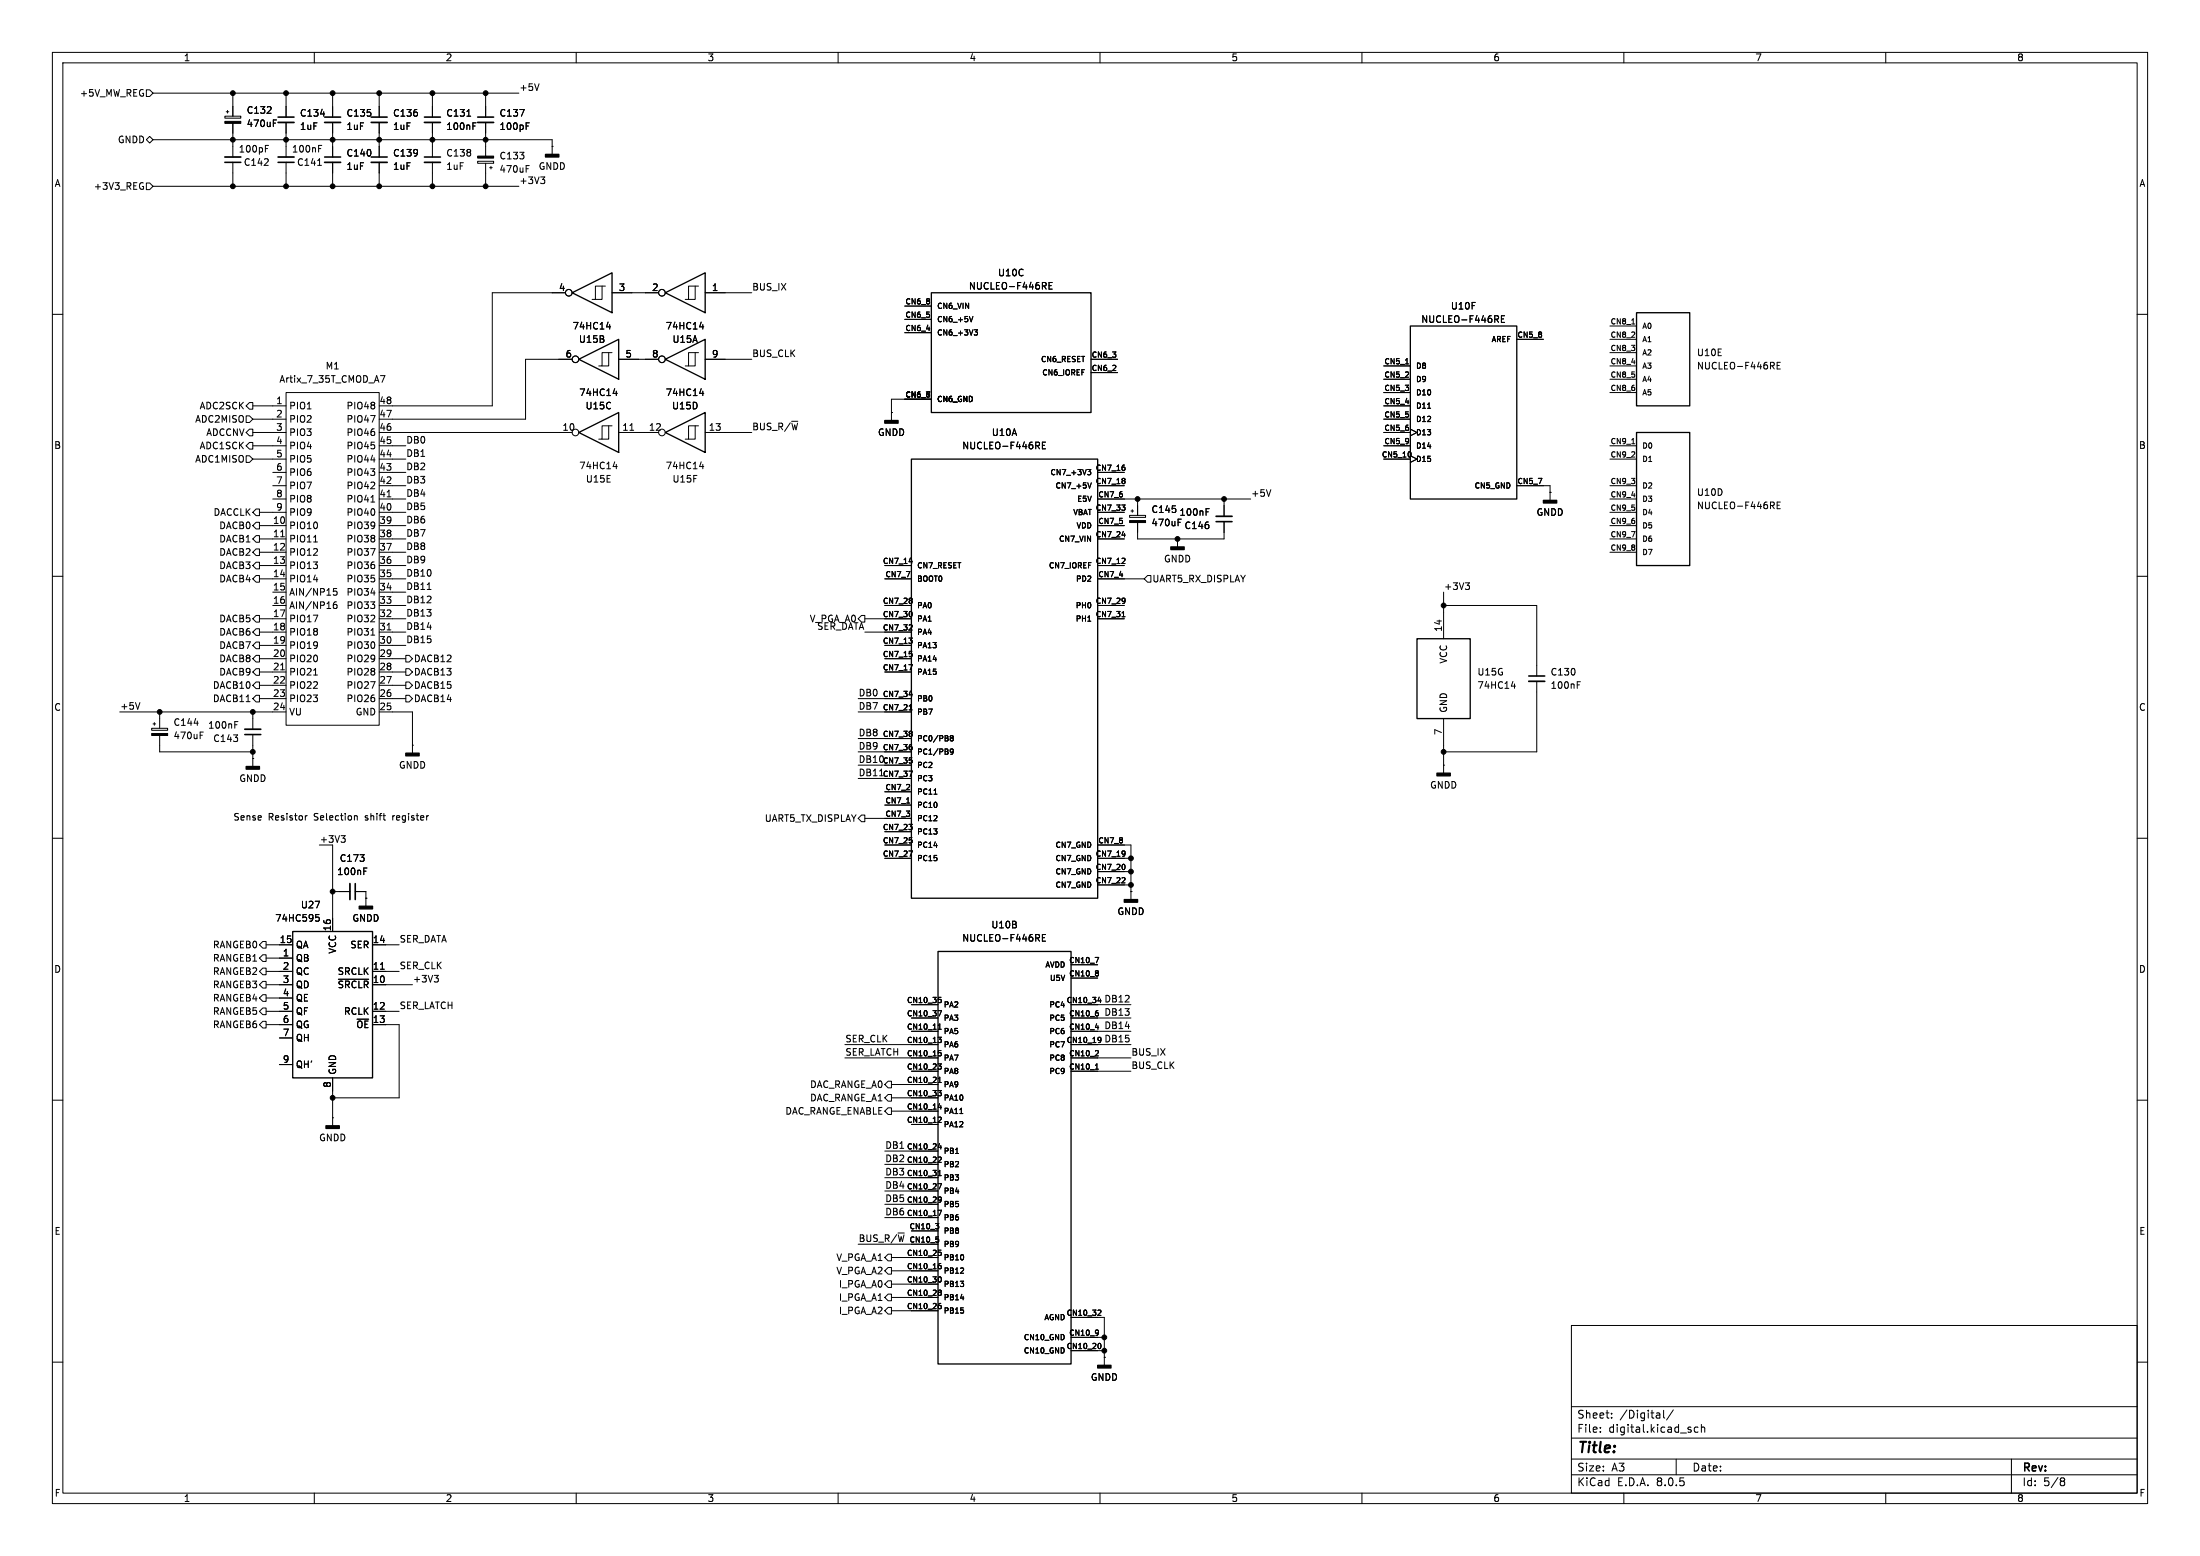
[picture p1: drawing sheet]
<svg xmlns="http://www.w3.org/2000/svg" width="420mm" height="297mm" viewBox="0 0 420 297" stroke-linecap="round" stroke-linejoin="round" font-family="sans-serif">
<g fill="none" stroke="#000" stroke-width=".19">
<path d="M10 10h400v277h-400zM12 12h396v273h-396zM27.9 17.1h.7l.6 .7-.6 .6h-.7zM29.2 17.8h69.9M44.4 17.8v4.4M54.6 17.8v4.6M60 10v2M63.5 17.8v4.6M72.4 17.8v4.6M82.5 17.8v4.6M92.7 17.8v4.6M102.9 16l-.4 1.3"/>
<path d="M110 10v2M160 10v2M210 10v2M260 10v2M310 10v2M360 10v2M27.2 35.6h.2v.4l-.2 .1M27.2 34.9h.1M27.9 26.7l.7-.7 .6 .7-.6 .6zM27.9 34.9h.7l.6 .7-.6 .6h-.7zM29.2 26.7h76.2v2.8M29.2 35.6h69.9"/>
<path d="M42.9 22.2h3.1v.4h-3.1zM43.2 21.3h.5M43.4 21.1v.5M44.4 23.5v6.5M44.4 31v4.6M50.7 28.4h.4M50.7 27.8h.6M52.2 23.5h.4M52.2 22.9h.6M54.6 23.4v6.6M54.6 31v4.6M60.6 31.6h.8"/>
<path d="M60.8 28.4h.4M60.8 27.8h.6M61.2 21.8h.8M63.5 23.4v6.6M63.5 31v4.6M72.4 23.4v6.6M72.4 31v4.6M82.5 23.4v6.6M82.5 31v4.6M89.1 22.2h.8M90.3 24.1h.4M90.3 23.4h.6"/>
<path d="M91.2 30.8h3v.4h-3zM92.7 23.4v6.4M92.7 31.2v4.4M93.5 32h.5M93.7 31.8v.5M99.2 20.9h.9l-.6 1.3M100.4 32.2h.5M100.4 31.6h.6M100.4 24.1h.5M100.4 23.4h.6M103.2 33.8h.8l-.4 .5M103.8 34.3l.2 .2v.3l-.2 .2"/>
<path d="M105.4 27.9h.1M10 60h2M107.9 55.9h-13.9v21.6h-21.6M114.9 54.6v2.6h-1.2M115.6 54.6h-1.9v2.6h-.7M116.8 55.9h8.9M132.7 54.6v2.6h-1.3M133.3 54.6h-1.9v2.6h-.6M134.6 55.9h8.9M172.7 58.4h5.1M200.3 54.5h.4M200.9 53.9h-.6v1.3h.6"/>
<path d="M408 60h2M47 79.4h.6l.7 .6-.7 .6h-.6zM47 77.5l.6-.7h.7v1.3h-.7zM48.3 77.5h6.3M54.6 74.9h17.8v63.5h-17.8zM72.6 71.7h.9l-.6 1.3M109.2 68.6h-8.9v11.4h-27.9M115.8 62.4h.8M116.2 67.3v2.6h-1.3M116.4 62v.8M116.8 67.3h-1.9v2.6h-.6M117.1 75.1h.7"/>
<path d="M117.7 74.7v.8M118.1 68.6h7.6M132.7 67.3v2.6h-1.3M133.3 67.3h-1.9v2.6h-.6M133.6 62.4h.7M133.6 75.1h.7M134.2 62v.8M134.2 74.7v.8M134.6 68.6h8.9M170.2 78.7h.1M172.7 63.5h5.1M172.7 61h5.1"/>
<path d="M177.8 76.2h-7.6v4.1M185.7 60.4l-.3 1M186 62.9h.6l-.3 .4 .3 .1v.4l-.2 .2h-.3M208.3 71.1h5.1M208.3 68.6h5.1M264.2 69.9h5M264.2 72.4h5M264.2 74.9h5M264.2 77.5h5M268.3 69.5h.6M272.5 77.9h.6M286.6 60.9h.5"/>
<path d="M287.2 60.3h-.6v1.2h.6M289.6 64.8h5M307.3 62.2h5.1M307.3 64.8h5.1M307.3 67.3h5.1M307.3 69.9h5.1M307.3 72.4h5.1M307.3 74.9h5.1M311.5 61.8h.6M339.3 69.8h.4M339.9 69.2h-.6v1.2h.6M47 85.1l.6-.6h.7v1.2h-.7z"/>
<path d="M47 87h.6l.7 .6-.7 .7h-.6zM47.6 81.9h.7v1.3h-.7l-.6-.6zM48.3 82.6h6.3M48.3 85.1h6.3M48.3 87.6h6.3M48.3 80h6.3M48.9 97.2h.6v1.2h-.6l-.6-.6zM48.9 99.7h.6v1.3h-.6l-.6-.7zM49.5 97.8h5.1M52.1 92.7h2.5M52.1 95.3h2.5M52.1 90.2h2.5"/>
<path d="M70.8 95.8h.7M72.4 82.6h36.8M72.4 85.1h5.1M72.4 87.6h5.1M72.4 92.7h5.1M72.4 95.3h5.1M72.4 97.8h5.1M72.4 90.2h5.1M73.9 94.8h.7M116.2 81.3v2.5h-1.3M116.8 81.3h-1.9v2.5h-.6M117.1 89.1h.7"/>
<path d="M117.7 88.6v.9M118.1 82.6h7.6M120.3 82.1h.7M132.7 81.3v2.5h-1.3M133.3 81.3h-1.9v2.5h-.6M133.6 89.1h.7M134.2 88.6v.9M134.6 82.6h8.9M199 85h.4M199.6 84.4h-.6v1.3h.6M207.6 89.6h.6l-.3 .4 .3 .1v.3l-.2 .2h-.2M208.3 92.2l-.3 1"/>
<path d="M209.5 92.7h5.1M209.5 95.3h29.3M209.5 97.8h5.1M209.5 90.2h5.1M214.1 96.4h.7l-.4 .4M214.7 89.2l.1 .1-.1 .4M214.7 91.4l.1 .1-.1 .2M214.7 91.8l.1 .1-.1 .4M214.7 96.8l.1 .2-.1 .4M215.6 98.4h3.1v.4h-3.1zM215.9 97.5h.5M216.2 97.3v.5"/>
<path d="M217.2 95.3v3.1M224.9 99.7h.4M230.2 97.7h.5M230.2 97.1h.6M233.7 95.3v3.3M233.7 99.6v3.3h-16.5v-3.2M242.6 93.5l-.4 1.2M264.2 82.6h5M264.2 85.1h5M264.2 87.6h5M264.2 80h5M269.2 87l1.3 .6-1.3 .7"/>
<path d="M269.2 81.9l1.3 .7-1.3 .6M269.3 86.3l.1 .3-.1 .5M289.6 92.7h6.3v2.8M295.9 94h.1M307.3 85.1h5.1M307.3 87.6h5.1M307.3 92.7h5.1M307.3 95.3h5.1M307.3 97.8h5.1M311.5 84.7h.6M339.3 96.4h.4M339.9 95.8h-.6v1.3h.6"/>
<path d="M10 110h2M48.9 104.8h.6v1.2h-.6l-.6-.6zM48.9 102.2h.6v1.3h-.6l-.6-.6zM48.9 107.3h.6v1.3h-.6l-.6-.6zM48.9 117.5h.6v1.2h-.6l-.6-.6zM48.9 109.9h.6v1.2h-.6l-.6-.6zM49.5 100.3h5.1M49.5 102.9h5.1M49.5 105.4h5.1M49.5 108h5.1M49.5 110.5h5.1M49.5 118.1h5.1"/>
<path d="M52.1 113h2.5M52.1 115.6h2.5M53.6 102.5h.7M59.9 103.4h.7M64.2 114.9h-.3a.85 .85 0 0 0 0 1.2l.4-.1 .1-.4-.3-.2h-.4l-.1 .2M64.3 112.3h-.6l-.1 .6 .2-.1 .4 .1 .2 .2-.1 .4-.2 .1-.5-.1M72.4 100.3h5.1M72.4 102.9h5.1M72.4 105.4h5.1M72.4 108h5.1M72.4 110.5h5.1M72.4 113h5.1"/>
<path d="M72.4 115.6h5.1M72.4 118.1h5.1M81.6 112.5h.7M164.5 117.5h.6v1.2h-.6l-.7-.6zM165.1 118.1h8.9M168.9 108h5.1M168.9 110.5h5.1M168.9 115.6h5.1M173.6 107.2h.6M174 114.2l.1 .2-.1 .2M174 114.7l.1 .1-.1 .3M174 116.8l.1 .3-.1 .5"/>
<path d="M174 119.3l.1 .4-.6 .6h.6M207.7 118.6h.5M209.5 100.3h5.1M209.5 102.9h5.1M209.5 108h5.1M209.5 110.5h8.9M209.5 115.6h5.1M209.5 118.1h5.1M214.2 102.1h.6M214.2 117.7h.6M214.7 106.6v.4l-.6 .6h.7M214.7 114.2l.1 .5-.2 .4"/>
<path d="M214.8 114.6l-.1 .1M219.1 109.9h.6v1.2h-.6l-.7-.6zM224.8 102.9h.1M224.8 102.9v1.5M275.6 113v8.9M275.6 115.6h17.8v13.4M279.7 111.2h.8l-.4 .5M280.3 111.7l.2 .3v.3l-.2 .2M307.3 100.3h5.1M307.3 102.9h5.1M307.3 105.4h5.1M408 110h2"/>
<path d="M22.9 135.9h31.7M26.7 134.1l-.4 1.3M29 139h3v.4h-3zM29.2 138.2h.5M29.5 137.9v.5M30.5 135.9v3.1M37.1 138h.7M38.2 139.7h.6M44.8 138.3h.4M44.8 137.7h.6M47 133.9h.7M48.3 135.9v3.3"/>
<path d="M48.9 122.6h.6v1.2h-.6l-.6-.6zM48.9 120h.6v1.3h-.6l-.6-.6zM48.9 125.1h.6v1.3h-.6l-.6-.7zM48.9 130.2h.6v1.2h-.6l-.6-.6zM48.9 132.7h.6v1.3h-.6l-.6-.6zM48.9 127.6h.6v1.3h-.6l-.6-.6zM49.5 120.7h5.1M49.5 123.2h5.1M49.5 125.7h5.1M49.5 128.3h5.1M49.5 130.8h5.1M49.5 133.4h5.1"/>
<path d="M53.6 127.9h.7M59.9 128.8h.7M70.8 121.2h.7M72.4 120.7h5.1M72.4 123.2h5.1M72.4 125.7h5.1M72.4 128.3h5.1M72.4 130.8h5.1M72.4 133.4h5.1M72.4 135.9h6.3v7.9M73.9 120.2h.7M77.5 132.7h.6l.6 .7-.6 .6h-.6z"/>
<path d="M77.5 127.6h.6l.6 .7-.6 .6h-.6zM77.5 125.1h.6l.6 .6-.6 .7h-.6zM77.5 130.2h.6l.6 .6-.6 .6h-.6zM163.8 133.4h10.2M163.8 135.9h10.2M165.1 120.7h8.9M168.9 123.2h5.1M168.9 125.7h5.1M168.9 128.3h5.1M173.5 121.8h.6l-.3 .4M173.5 126.9h.7l-.5 1M173.6 135.5h.5"/>
<path d="M173.6 132.6h.6M173.6 124.3h.5M174 122.2l.1 .2-.1 .4M174 124.8l.1 .1-.1 .4M174 139.6l.1 .2-.1 .2M275.6 137.2v10.4M288.5 131h.8M289.1 130.5v.9M293.4 130v13.5h-17.8M301.1 130.7h.4M301.1 130.1h.6M10 160h2"/>
<path d="M30.5 140.4v3.1h17.8M38.2 140.3h.4M48.3 144.8h.1M48.3 140.2v6.1M58.6 155.7l-.3 .2M65.1 159.5h.8l-.4 .5M65.7 160l.2 .2v.3l-.2 .3M67.7 155.8h.4l.1 .7M78.7 142.2h.1M163.8 146.1h10.2M163.8 143.5h10.2M163.8 148.6h10.2"/>
<path d="M163.8 141h10.2M164.5 155.6h.6v1.2h-.6l-.7-.6zM165.1 156.2h8.9M167.9 148.1h.7M168.9 153.7h5.1M168.9 151.1h5.1M168.9 158.8h5.1M173.1 153.3h.6M173.5 157.3h.6l-.3 .4M173.5 147.2h.7l-.5 1M173.6 159.9h.5M173.6 144.6h.5"/>
<path d="M174 140.1l.1 .1-.1 .3M174 142.5l.1 .2-.1 .4M174 145.1l.1 .1-.1 .4M174 157.8l.1 .1-.1 .4M178.3 151.6h.6M181.6 140.9l-.2-.2 .2-.3 .4 .2-.2 .3M181.6 140.9l-.2 .1 .2 .4 .4-.2-.2-.3M181.6 140.9h.2M182 143.4l-.2 .2-.3-.1-.1-.4 .4-.1 .2 .1-.1 .6-.1 .2-.3 .1M275.6 146.1h.1M408 160h2M50.2 179.7h.6v1.3h-.6l-.7-.7z"/>
<path d="M60.3 174.6h.6M60.4 175.1h.3l.3 .2-.2 .5h-.4M63.5 161.3v16.5M63.5 170.2h3.3M67.8 170.2h2v2.8M69.5 166.3h.4M69.5 165.7h.6M69.8 171.5h.1M168.9 163.8h5.1M168.9 161.3h5.1M173.5 162.4h.7l-.5 1M174 160.3l.1 .2-.1 .4"/>
<path d="M199 179h.4M199.6 178.4h-.6v1.2h.6M209.5 161.3h6.4v10.4M209.5 163.8h6.4M209.5 166.4h6.4M209.5 168.9h6.4M214.7 162.5l.1 .5-.2 .3M214.7 165.1l.1 .3-.1 .5M214.7 167.6v.3l-.6 .6h.7M214.8 162.9l-.1 .1M215.9 170.2h.1M50.2 194.9h.6v1.3h-.6l-.7-.6z"/>
<path d="M50.2 192.4h.6v1.3h-.6l-.7-.7zM50.2 182.2h.6v1.3h-.6l-.7-.6zM50.2 184.8h.6v1.3h-.6l-.7-.7zM50.2 187.3h.6v1.3h-.6l-.7-.6zM50.2 189.9h.6v1.2h-.6l-.7-.6zM50.8 182.9h5.1M50.8 188h5.1M50.8 185.4h5.1M50.8 193h5.1M50.8 195.6h5.1M50.8 180.3h5.1M50.8 190.5h5.1"/>
<path d="M53.3 198.1h2.6M64.6 186.9h5.8M71.1 195.6h5.1v14h-12.7M71.1 188h7.6M71.1 185.4h5.1M71.1 193h5.1M71.1 180.3h5.1M72.6 185h.8M82.9 186.2h.8l-.4 .5M83.4 186.7l.3 .2v.3l-.3 .2M161.3 199.4h17.8M174 196.9h5.1"/>
<path d="M174 191.8h5.1M174 194.3h5.1M179.1 198h.6l-.3 .4 .3 .1v.3l-.2 .2h-.3M179.1 192.9h.6l-.4 1M179.1 196.5h.6M179.2 190.4h.5M179.2 195.7l.2-.3v1.1M179.3 190.8h.2l.2 .1v.4l-.4 .1M204.5 196.9h11.4M204.5 199.4h11.4M204.5 191.8h11.4M204.5 194.3h11.4"/>
<path d="M204.5 184.2h5M204.5 186.7h5M209.1 182.7h.6l-.4 1.1M209.1 196.1h.6M209.6 185.3l.1 .2-.1 .2M209.6 185.8l.1 .1-.1 .4M209.6 193.3l.1 .2-.1 .4M209.6 191h.6M209.8 198l.4 .2-.1 .6-.2 .2M210.1 190.7v.7M210.2 198.4l-.4 .2M10 210h2"/>
<path d="M53.3 203.2h2.6M63.5 213.4h.1M63.5 205.7v9.2M161.3 201.9h17.8M168.9 219.7h10.2M169.5 208.9h.7v1.3h-.7l-.6-.6zM169.5 211.5h.7v1.2h-.7l-.6-.6zM169.5 206.4h.7v1.2h-.7l-.6-.6zM170.2 212.1h8.9M170.2 207h8.9M170.2 209.6h8.9M174 204.5h5.1"/>
<path d="M174 214.6h5.1M179.1 203.1h.6l-.3 .4 .3 .1v.3l-.2 .2h-.3M179.1 208.1h.6l-.3 .4 .3 .1v.4l-.2 .2h-.3M179.1 211.4h.6M179.1 206.6h.6M179.1 219h.6M179.2 200.5h.5M179.2 205.8l.2-.2v1M179.3 213.2l.3 .1 .1 .2-.6 .7h.6M179.3 200.9h.2l.2 .2v.3l-.4 .1M179.6 211v.7M179.6 218.6v.7"/>
<path d="M183.2 212.6h.6M204.5 204.5h11.4M204.5 201.9h11.4M209.1 204.1h.6M209.6 200.6v.4l-.5 .5h.6M408 210h2M163.8 237.5h15.3M168.9 232.4h10.2M168.9 222.2h10.2M168.9 227.3h10.2M168.9 229.9h10.2M168.9 224.8h10.2"/>
<path d="M169.5 239.4h.7v1.3h-.7l-.6-.7zM174 234.9h5.1M178.6 233.5h.6l-.3 .4M178.7 236.1h.5M179.1 231h.6l-.4 1M179.1 225.9h.6l-.4 1M179.1 234l.1 .1-.1 .4M179.1 236.5l.1 .2-.1 .4M179.1 224.4h.6M179.2 238.6h.5M179.2 223.6l.2-.2v1M179.3 220.8l.3 .1 .1 .2-.6 .8h.6"/>
<path d="M179.3 239h.2l.2 .2v.3l-.4 .1M179.3 228.5l.4 .2v.5l-.3 .3M179.7 228.9l-.4 .2M182.4 220.2h.6M10 260h2M169.5 249.6h.7v1.2h-.7l-.6-.6zM169.5 241.9h.7v1.3h-.7l-.6-.6zM169.5 244.5h.7v1.2h-.7l-.6-.6zM169.5 247h.7v1.3h-.7l-.6-.7zM170.2 242.6h8.9M170.2 240h8.9M170.2 250.2h8.9"/>
<path d="M170.2 247.6h8.9M170.2 245.1h8.9M179.3 241.6l.4 .1v.4l-.4 .1M179.3 246.2l.4 .2-.2 .3M179.3 249.2l.4 .2v.3l-.4 .1M179.3 246.7h.2M179.4 241.2h.2M179.4 248.8h.2M179.5 243.7a.64 .64 0 0 1 0 1M179.5 246.7l.2 .4-.4 .2M183.4 247.8h.6M204.5 251.5h6.3v9.1"/>
<path d="M204.5 257.8h6.3M204.5 255.3h6.3M209.6 253.9l.1 .5-.2 .4M209.7 254.3l-.1 .1M209.7 250.1h.4l.1 .2-.7 .8h.7M209.9 256.4a.64 .64 0 0 1 0 1M210.8 259.1h.1M300 253h108v32h-108zM408 260h2M300 278.5h108M300 274.5h108M300 268.5h108"/>
<path d="M305.5 273.2v.2M305.5 272.5v.1M307.7 270.5v.2M307.7 269.8v.1M317.6 269.2v1.3l.2 .2M319.4 269.1l-1.2 1.9M320 278.5v3M324.2 272.5l-.5-.1-.3 .3 .2 .6h.6M324.8 272.5l.2-.1 .4 .1v.9M324.8 271.9v1.5M384 278.5v6.5M60 285v2"/>
<path d="M110 285v2M160 285v2M210 285v2M260 285v2M300 281.5h108M310 285v2M360 285v2M393.6 282.1h.3l.3 .3-.3 .3M393.6 282.7h.3M393.9 282.7l.2 .2 .1 .4-.3 .3h-.3"/>
<circle cx="108.6" cy="55.9" r=".63"/>
<circle cx="126.4" cy="55.9" r=".63"/>
<circle cx="109.9" cy="68.6" r=".63"/>
<circle cx="126.4" cy="68.6" r=".63"/>
<circle cx="109.9" cy="82.5" r=".63"/>
<circle cx="126.4" cy="82.5" r=".63"/>
</g>
<g fill="none" stroke="#000" stroke-width=".25">
<path d="M109.2 55.9l7.6-3.8v7.6zM127 55.9l7.6-3.8v7.6zM177.8 55.9h30.5v22.8h-30.5zM312.4 59.7h10.2v17.8h-10.2zM110.5 68.6l7.6-3.8v7.6zM127 68.6l7.6-3.8v7.6zM269.2 62.2h20.4v33.1h-20.4zM110.5 82.6l7.6-3.9v7.7zM127 82.6l7.6-3.9v7.7zM174 87.6h35.5v83.9h-35.5zM312.4 82.6h10.2v25.4h-10.2zM270.5 121.9h10.2v15.3h-10.2z"/>
<path d="M55.9 177.8h15.2v27.9h-15.2zM179.1 181.6h25.4v78.7h-25.4z"/>
</g>
<path d="M104.1 29.5h2.6v.5h-2.6zM168.9 80.3h2.5v.5h-2.5zM294.6 95.5h2.6v.5h-2.6zM223.5 104.4h2.6v.5h-2.6zM47 146.3h2.5v.5h-2.5zM77.5 143.8h2.5v.5h-2.5zM274.3 147.6h2.6v.5h-2.6zM68.6 173h2.5v.5h-2.5zM214.6 171.7h2.6v.5h-2.6zM62.2 214.9h2.6v.5h-2.6zM209.5 260.6h2.6v.5h-2.6z" fill="#000" stroke="#000" stroke-width=".25"/>
<g fill="none" stroke="#000" stroke-width=".33">
<path d="M42.9 30h3.1M53.1 30h3M53.1 23.4h3M62 31h3M62 23.4h3M70.9 31h3M70.9 23.4h3M81 31h3.1M81 23.4h3.1M91.2 23.4h3M232.2 98.6h3M46.7 139.2h3.1"/>
<path d="M291.8 130h3.1M66.8 168.7v3"/>
</g>
<g fill="none" stroke="#000" stroke-width=".3">
<path d="M42.9 31h3.1M53.1 31h3M53.1 22.4h3M62 30h3M62 22.4h3M70.9 30h3M70.9 22.4h3M81 30h3.1M81 22.4h3.1M91.2 22.4h3M232.2 99.6h3M291.8 129h3.1"/>
<path d="M46.7 140.2h3.1M67.8 168.7v3"/>
</g>
<g fill="#000" stroke="#000" stroke-width=".19">
<path d="M42.9 23.2h3.1v.3h-3.1zM91.2 29.8h3v.4h-3zM215.6 99.4h3.1v.3h-3.1zM29 140h3v.4h-3z"/>
<circle cx="44.4" cy="17.8" r=".46"/>
<circle cx="54.6" cy="17.8" r=".46"/>
<circle cx="63.5" cy="17.8" r=".46"/>
<circle cx="72.4" cy="17.8" r=".46"/>
<circle cx="82.5" cy="17.8" r=".46"/>
<circle cx="92.7" cy="17.8" r=".46"/>
<circle cx="44.4" cy="26.7" r=".46"/>
<circle cx="44.4" cy="35.6" r=".46"/>
<circle cx="54.6" cy="26.7" r=".46"/>
<circle cx="54.6" cy="35.6" r=".46"/>
<circle cx="63.5" cy="26.7" r=".46"/>
<circle cx="63.5" cy="35.6" r=".46"/>
<circle cx="72.4" cy="26.7" r=".46"/>
<circle cx="72.4" cy="35.6" r=".46"/>
<circle cx="82.5" cy="26.7" r=".46"/>
<circle cx="82.5" cy="35.6" r=".46"/>
<circle cx="92.7" cy="26.7" r=".46"/>
<circle cx="92.7" cy="35.6" r=".46"/>
<circle cx="217.2" cy="95.3" r=".46"/>
<circle cx="233.7" cy="95.3" r=".46"/>
<circle cx="224.8" cy="102.9" r=".46"/>
<circle cx="275.6" cy="115.6" r=".46"/>
<circle cx="30.5" cy="135.9" r=".46"/>
<circle cx="48.3" cy="135.9" r=".46"/>
<circle cx="48.3" cy="143.5" r=".46"/>
<circle cx="275.6" cy="143.5" r=".46"/>
<circle cx="63.5" cy="170.2" r=".46"/>
<circle cx="215.9" cy="163.8" r=".46"/>
<circle cx="215.9" cy="166.4" r=".46"/>
<circle cx="215.9" cy="168.9" r=".46"/>
<circle cx="63.5" cy="209.6" r=".46"/>
<circle cx="210.8" cy="257.8" r=".46"/>
<circle cx="210.8" cy="255.3" r=".46"/>
</g>
<text font-size="2.8" x="301" y="277.9">Title:</text>
<g font-size="2.1">
<text x="301" y="273.7">File:</text>
<text x="301" y="271">Sheet:</text>
<text x="307.1" y="273.7">digital.kicad_sch</text>
<text x="309.2" y="271">/Digital/</text>
<text x="301" y="281.1">Size:</text>
<text x="307.6" y="281.1">A3</text>
<text x="323" y="281.1">Date:</text>
<text x="386" y="281.3">Rev:</text>
<text x="301" y="283.9">KiCad</text>
<text x="308.7" y="283.9">E.D.A.</text>
<text x="316.3" y="283.9">8.0.5</text>
<text x="386" y="283.9">Id:</text>
<text x="390.1" y="283.9">5/8</text>
</g>
<g font-size="1.8">
<text x="35" y="11.9">1</text>
<text x="85" y="11.9">2</text>
<text x="135" y="11.9">3</text>
<text x="185" y="11.9">4</text>
<text x="235" y="11.9">5</text>
<text x="285" y="11.9">6</text>
<text x="335" y="11.9">7</text>
<text x="385" y="11.9">8</text>
<text x="99.1" y="17.4">+5V</text>
<text x="15.1" y="18.6">+5V_MW_REG</text>
<text x="47" y="21.9">C132</text>
<text x="57.2" y="22.5">C134</text>
<text x="66" y="22.5">C135</text>
<text x="74.9" y="22.5">C136</text>
<text x="85.1" y="22.5">C131</text>
<text x="95.3" y="22.5">C137</text>
<text x="22.4" y="27.5">GNDD</text>
<text x="45.5" y="29.3">100pF</text>
<text x="47" y="24.4">470uF</text>
<text x="55.6" y="29.3">100nF</text>
<text x="57.2" y="25">1uF</text>
<text x="66" y="25">1uF</text>
<text x="74.9" y="25">1uF</text>
<text x="85.1" y="25">100nF</text>
<text x="95.3" y="25">100pF</text>
<text x="10.3" y="35.9">A</text>
<text x="46.5" y="31.9">C142</text>
<text x="56.6" y="31.9">C141</text>
<text x="66" y="30.1">C140</text>
<text x="66" y="32.6">1uF</text>
<text x="74.9" y="30.1">C139</text>
<text x="74.9" y="32.6">1uF</text>
<text x="85.1" y="30.1">C138</text>
<text x="85.1" y="32.6">1uF</text>
<text x="95.3" y="30.6">C133</text>
<text x="95.3" y="33.2">470uF</text>
<text x="99.1" y="35.2">+3V3</text>
<text x="102.7" y="32.6">GNDD</text>
<text x="408.3" y="35.9">A</text>
<text x="17.8" y="36.4">+3V3_REG</text>
<text x="190.4" y="52.9">U10C</text>
<text x="106.6" y="55.6">4</text>
<text x="118" y="55.6">3</text>
<text x="124.4" y="55.6">2</text>
<text x="135.8" y="55.6">1</text>
<text x="143.5" y="55.5">BUS_IX</text>
<text x="184.9" y="55.5">NUCLEO-F446RE</text>
<text x="276.9" y="59.3">U10F</text>
<text x="109.2" y="63.1">74HC14</text>
<text x="110.4" y="65.6">U15B</text>
<text x="127" y="63.1">74HC14</text>
<text x="128.3" y="65.6">U15A</text>
<text x="271.2" y="61.8">NUCLEO-F446RE</text>
<text x="62.1" y="70.7">M1</text>
<text x="107.9" y="68.3">6</text>
<text x="119.3" y="68.3">5</text>
<text x="124.4" y="68.3">8</text>
<text x="135.8" y="68.3">9</text>
<text x="143.5" y="68.2">BUS_CLK</text>
<text x="323.9" y="68.2">U10E</text>
<text x="323.9" y="70.7">NUCLEO-F446RE</text>
<text x="52.6" y="77.2">1</text>
<text x="53.2" y="73.3">Artix_7_35T_CMOD_A7</text>
<text x="72.3" y="77.2">48</text>
<text x="110.5" y="75.8">74HC14</text>
<text x="127" y="75.8">74HC14</text>
<text x="37.2" y="80.9">ADC2MISO</text>
<text x="38" y="78.3">ADC2SCK</text>
<text x="39.3" y="83.4">ADCCNV</text>
<text x="52.6" y="79.8">2</text>
<text x="52.6" y="82.3">3</text>
<text x="55.1" y="78.3">PIO1</text>
<text x="55.1" y="80.9">PIO2</text>
<text x="55.1" y="83.4">PIO3</text>
<text x="66.1" y="83.4">PIO46</text>
<text x="66.1" y="80.9">PIO47</text>
<text x="66.1" y="78.3">PIO48</text>
<text x="72.3" y="82.3">46</text>
<text x="72.3" y="79.8">47</text>
<text x="107.3" y="82.3">10</text>
<text x="111.7" y="78.3">U15C</text>
<text x="118.7" y="82.3">11</text>
<text x="123.8" y="82.3">12</text>
<text x="128.2" y="78.3">U15D</text>
<text x="135.2" y="82.3">13</text>
<text x="143.5" y="82.2">BUS_R/~{W}</text>
<text x="167.5" y="83.4">GNDD</text>
<text x="189.2" y="83.4">U10A</text>
<text x="10.3" y="85.9">B</text>
<text x="37.2" y="88.5">ADC1MISO</text>
<text x="38" y="86">ADC1SCK</text>
<text x="52.6" y="84.8">4</text>
<text x="52.6" y="87.4">5</text>
<text x="52.6" y="89.9">6</text>
<text x="55.1" y="86">PIO4</text>
<text x="55.1" y="88.5">PIO5</text>
<text x="66.1" y="88.5">PIO44</text>
<text x="66.1" y="86">PIO45</text>
<text x="72.3" y="89.9">43</text>
<text x="72.3" y="87.4">44</text>
<text x="72.3" y="84.8">45</text>
<text x="77.5" y="87.3">DB1</text>
<text x="77.5" y="89.8">DB2</text>
<text x="77.5" y="84.7">DB0</text>
<text x="110.5" y="89.8">74HC14</text>
<text x="127" y="89.8">74HC14</text>
<text x="183.6" y="86">NUCLEO-F446RE</text>
<text x="408.2" y="85.9">B</text>
<text x="52.6" y="92.5">7</text>
<text x="52.6" y="95">8</text>
<text x="55.1" y="91">PIO6</text>
<text x="55.1" y="93.6">PIO7</text>
<text x="66.1" y="93.6">PIO42</text>
<text x="66.1" y="91">PIO43</text>
<text x="72.3" y="95">41</text>
<text x="72.3" y="92.5">42</text>
<text x="77.5" y="92.4">DB3</text>
<text x="77.5" y="94.9">DB4</text>
<text x="111.7" y="92.3">U15E</text>
<text x="128.3" y="92.3">U15F</text>
<text x="238.8" y="94.9">+5V</text>
<text x="323.9" y="94.8">U10D</text>
<text x="40.7" y="98.7">DACCLK</text>
<text x="41.8" y="101.2">DACB0</text>
<text x="52" y="100.1">10</text>
<text x="52.6" y="97.5">9</text>
<text x="55.1" y="101.2">PIO10</text>
<text x="55.1" y="96.1">PIO8</text>
<text x="55.1" y="98.7">PIO9</text>
<text x="66.1" y="101.2">PIO39</text>
<text x="66.1" y="98.7">PIO40</text>
<text x="66.1" y="96.1">PIO41</text>
<text x="72.3" y="100.1">39</text>
<text x="72.3" y="97.5">40</text>
<text x="77.5" y="97.4">DB5</text>
<text x="77.5" y="100">DB6</text>
<text x="219.7" y="98.1">C145</text>
<text x="219.7" y="100.6">470uF</text>
<text x="225.1" y="98.6">100nF</text>
<text x="226" y="101.2">C146</text>
<text x="293.2" y="98.7">GNDD</text>
<text x="323.9" y="97.4">NUCLEO-F446RE</text>
<text x="41.8" y="106.3">DACB2</text>
<text x="41.8" y="103.7">DACB1</text>
<text x="52" y="102.6">11</text>
<text x="52" y="105.2">12</text>
<text x="52" y="107.7">13</text>
<text x="55.1" y="103.7">PIO11</text>
<text x="55.1" y="106.3">PIO12</text>
<text x="66.1" y="106.3">PIO37</text>
<text x="66.1" y="103.7">PIO38</text>
<text x="72.3" y="107.7">36</text>
<text x="72.3" y="105.2">37</text>
<text x="72.3" y="102.6">38</text>
<text x="77.5" y="105.1">DB8</text>
<text x="77.5" y="107.6">DB9</text>
<text x="77.5" y="102.5">DB7</text>
<text x="222.1" y="107.5">GNDD</text>
<text x="41.8" y="108.8">DACB3</text>
<text x="41.8" y="111.4">DACB4</text>
<text x="52" y="110.2">14</text>
<text x="52" y="112.8">15</text>
<text x="55.1" y="108.8">PIO13</text>
<text x="55.1" y="111.4">PIO14</text>
<text x="55.1" y="113.9">AIN/NP15</text>
<text x="66.1" y="113.9">PIO34</text>
<text x="66.1" y="111.4">PIO35</text>
<text x="66.1" y="108.8">PIO36</text>
<text x="72.3" y="112.8">34</text>
<text x="72.3" y="110.2">35</text>
<text x="77.5" y="112.7">DB11</text>
<text x="77.5" y="110.1">DB10</text>
<text x="219.9" y="111.4">UART5_RX_DISPLAY</text>
<text x="275.6" y="112.7">+3V3</text>
<text x="41.8" y="119">DACB5</text>
<text x="52" y="115.3">16</text>
<text x="52" y="117.9">17</text>
<text x="55.1" y="116.4">AIN/NP16</text>
<text x="55.1" y="119">PIO17</text>
<text x="66.1" y="119">PIO32</text>
<text x="66.1" y="116.4">PIO33</text>
<text x="72.3" y="117.9">32</text>
<text x="72.3" y="115.3">33</text>
<text x="77.5" y="117.8">DB13</text>
<text x="77.5" y="115.2">DB12</text>
<text x="154.5" y="119">V_PGA_A0</text>
<text x="41.8" y="124.1">DACB7</text>
<text x="41.8" y="121.5">DACB6</text>
<text x="52" y="120.4">18</text>
<text x="52" y="122.9">19</text>
<text x="52" y="125.5">20</text>
<text x="55.1" y="121.5">PIO18</text>
<text x="55.1" y="124.1">PIO19</text>
<text x="66.1" y="124.1">PIO30</text>
<text x="66.1" y="121.5">PIO31</text>
<text x="72.3" y="125.5">29</text>
<text x="72.3" y="122.9">30</text>
<text x="72.3" y="120.4">31</text>
<text x="77.5" y="122.8">DB15</text>
<text x="77.5" y="120.3">DB14</text>
<text x="155.9" y="120.3">SER_DATA</text>
<text x="275.3" y="120.7" transform="rotate(-90 275.3 120.7)">14</text>
<text x="40.5" y="131.7">DACB10</text>
<text x="41.8" y="126.6">DACB8</text>
<text x="41.8" y="129.1">DACB9</text>
<text x="52" y="128">21</text>
<text x="52" y="130.6">22</text>
<text x="55.1" y="126.6">PIO20</text>
<text x="55.1" y="129.1">PIO21</text>
<text x="55.1" y="131.7">PIO22</text>
<text x="66.1" y="131.7">PIO27</text>
<text x="66.1" y="129.1">PIO28</text>
<text x="66.1" y="126.6">PIO29</text>
<text x="72.3" y="130.6">27</text>
<text x="72.3" y="128">28</text>
<text x="78.9" y="129.1">DACB13</text>
<text x="78.9" y="126.6">DACB12</text>
<text x="78.9" y="131.7">DACB15</text>
<text x="276.5" y="126.8" transform="rotate(-90 276.5 126.8)">VCC</text>
<text x="282" y="129.1">U15G</text>
<text x="282" y="131.7">74HC14</text>
<text x="295.9" y="129.1">C130</text>
<text x="295.9" y="131.7">100nF</text>
<text x="10.3" y="135.9">C</text>
<text x="22.9" y="135.5">+5V</text>
<text x="40.5" y="134.2">DACB11</text>
<text x="52" y="133.1">23</text>
<text x="52" y="135.6">24</text>
<text x="55.1" y="134.2">PIO23</text>
<text x="55.1" y="136.8">VU</text>
<text x="66.1" y="134.2">PIO26</text>
<text x="67.8" y="136.8">GND</text>
<text x="72.3" y="135.6">25</text>
<text x="72.3" y="133.1">26</text>
<text x="78.9" y="134.2">DACB14</text>
<text x="163.8" y="133">DB0</text>
<text x="163.8" y="135.5">DB7</text>
<text x="276.5" y="136.1" transform="rotate(-90 276.5 136.1)">GND</text>
<text x="408.2" y="135.9">C</text>
<text x="33" y="138.7">C144</text>
<text x="33" y="141.3">470uF</text>
<text x="39.6" y="139.3">100nF</text>
<text x="40.6" y="141.8">C143</text>
<text x="163.8" y="143.2">DB9</text>
<text x="163.8" y="140.6">DB8</text>
<text x="275.3" y="140.4" transform="rotate(-90 275.3 140.4)">7</text>
<text x="45.6" y="149.5">GNDD</text>
<text x="76.1" y="146.9">GNDD</text>
<text x="163.8" y="145.7">DB10</text>
<text x="163.8" y="148.2">DB11</text>
<text x="272.9" y="150.7">GNDD</text>
<text x="44.5" y="156.8">Sense</text>
<text x="51.2" y="156.8">Resistor</text>
<text x="60" y="156.8">Selection</text>
<text x="61" y="160.9">+3V3</text>
<text x="70" y="156.8">shift</text>
<text x="75.4" y="156.8">register</text>
<text x="145.9" y="157.1">UART5_TX_DISPLAY</text>
<text x="64.3" y="167.2">100nF</text>
<text x="64.8" y="164.7">C173</text>
<text x="57.3" y="173.6">U27</text>
<text x="52.4" y="176.1">74HC595</text>
<text x="63.2" y="177.8" transform="rotate(-90 63.2 177.8)">16</text>
<text x="67.2" y="176.1">GNDD</text>
<text x="76.2" y="180">SER_DATA</text>
<text x="183.6" y="179.9">NUCLEO-F446RE</text>
<text x="189.2" y="177.4">U10B</text>
<text x="213.2" y="174.9">GNDD</text>
<text x="10.3" y="185.9">D</text>
<text x="40.5" y="183.7">RANGEB1</text>
<text x="40.5" y="181.2">RANGEB0</text>
<text x="53.3" y="180.1">15</text>
<text x="53.9" y="182.6">1</text>
<text x="53.9" y="185.2">2</text>
<text x="56.4" y="183.7">QB</text>
<text x="56.4" y="181.2">QA</text>
<text x="64.4" y="182.1" transform="rotate(-90 64.4 182.1)">VCC</text>
<text x="66.8" y="181.2">SER</text>
<text x="71.1" y="185.2">11</text>
<text x="71.1" y="180.1">14</text>
<text x="76.2" y="185.1">SER_CLK</text>
<text x="408.2" y="185.9">D</text>
<text x="40.5" y="186.3">RANGEB2</text>
<text x="40.5" y="188.8">RANGEB3</text>
<text x="40.5" y="191.4">RANGEB4</text>
<text x="53.9" y="187.7">3</text>
<text x="53.9" y="190.2">4</text>
<text x="56.4" y="186.3">QC</text>
<text x="56.4" y="188.8">QD</text>
<text x="56.4" y="191.4">QE</text>
<text x="64.4" y="188.8">~{SRCLR}</text>
<text x="64.4" y="186.3">SRCLK</text>
<text x="71.1" y="187.7">10</text>
<text x="78.7" y="187.6">+3V3</text>
<text x="210.7" y="191.4">DB12</text>
<text x="40.5" y="196.4">RANGEB6</text>
<text x="40.5" y="193.9">RANGEB5</text>
<text x="53.9" y="192.8">5</text>
<text x="53.9" y="195.3">6</text>
<text x="53.9" y="197.9">7</text>
<text x="56.4" y="193.9">QF</text>
<text x="56.4" y="196.4">QG</text>
<text x="65.6" y="193.9">RCLK</text>
<text x="67.9" y="196.4">~{OE}</text>
<text x="71.1" y="192.8">12</text>
<text x="71.1" y="195.3">13</text>
<text x="76.2" y="192.7">SER_LATCH</text>
<text x="210.7" y="194">DB13</text>
<text x="210.7" y="196.5">DB14</text>
<text x="53.9" y="202.9">9</text>
<text x="56.4" y="199">QH</text>
<text x="161.3" y="199">SER_CLK</text>
<text x="161.3" y="201.6">SER_LATCH</text>
<text x="210.7" y="199">DB15</text>
<text x="215.9" y="201.6">BUS_IX</text>
<text x="56.4" y="204.1">QH'</text>
<text x="63.2" y="207.7" transform="rotate(-90 63.2 207.7)">8</text>
<text x="64.4" y="205.2" transform="rotate(-90 64.4 205.2)">GND</text>
<text x="154.5" y="207.9">DAC_RANGE_A0</text>
<text x="215.9" y="204.1">BUS_CLK</text>
<text x="149.8" y="213">DAC_RANGE_ENABLE</text>
<text x="154.5" y="210.4">DAC_RANGE_A1</text>
<text x="60.8" y="218">GNDD</text>
<text x="168.9" y="219.4">DB1</text>
<text x="168.9" y="221.9">DB2</text>
<text x="168.9" y="224.4">DB3</text>
<text x="168.9" y="227">DB4</text>
<text x="168.9" y="232.1">DB6</text>
<text x="168.9" y="229.5">DB5</text>
<text x="10.3" y="235.9">E</text>
<text x="163.8" y="237.1">BUS_R/~{W}</text>
<text x="408.3" y="235.9">E</text>
<text x="159.6" y="243.4">V_PGA_A2</text>
<text x="159.6" y="240.9">V_PGA_A1</text>
<text x="160" y="246">I_PGA_A0</text>
<text x="160" y="251.1">I_PGA_A2</text>
<text x="160" y="248.5">I_PGA_A1</text>
<text x="208.1" y="263.8">GNDD</text>
<text x="10.3" y="285.9">F</text>
<text x="35" y="286.9">1</text>
<text x="85" y="286.9">2</text>
<text x="135" y="286.9">3</text>
<text x="185" y="286.9">4</text>
<text x="235" y="286.9">5</text>
<text x="285" y="286.9">6</text>
<text x="335" y="286.9">7</text>
<text x="385" y="286.9">8</text>
<text x="408.3" y="285.9">F</text>
</g>
<g font-size="1.4">
<text x="172.7" y="58.2">CN6_8</text>
<text x="178.8" y="59.2">CN6_VIN</text>
<text x="172.7" y="63.2">CN6_4</text>
<text x="172.7" y="60.7">CN6_5</text>
<text x="178.8" y="64.2">CN6_+3V3</text>
<text x="178.8" y="61.7">CN6_+5V</text>
<text x="284.6" y="65.5">AREF</text>
<text x="289.6" y="64.5">CN5_8</text>
<text x="307.4" y="62">CN8_1</text>
<text x="307.4" y="64.5">CN8_2</text>
<text x="313.4" y="63">A0</text>
<text x="313.4" y="65.5">A1</text>
<text x="198.6" y="69.3">CN6_RESET</text>
<text x="198.8" y="71.9">CN6_IOREF</text>
<text x="208.3" y="70.9">CN6_2</text>
<text x="208.3" y="68.3">CN6_3</text>
<text x="264.2" y="69.6">CN5_1</text>
<text x="270.3" y="70.6">D8</text>
<text x="307.4" y="67.1">CN8_3</text>
<text x="307.4" y="69.6">CN8_4</text>
<text x="313.4" y="68">A2</text>
<text x="313.4" y="70.6">A3</text>
<text x="172.7" y="75.9">CN6_6</text>
<text x="176.4" y="75.9">7</text>
<text x="178.8" y="76.9">CN6_GND</text>
<text x="264.2" y="72.1">CN5_2</text>
<text x="264.2" y="74.7">CN5_3</text>
<text x="264.2" y="77.2">CN5_4</text>
<text x="270.3" y="73.1">D9</text>
<text x="270.3" y="75.7">D10</text>
<text x="307.4" y="72.1">CN8_5</text>
<text x="307.4" y="74.7">CN8_6</text>
<text x="313.4" y="73.1">A4</text>
<text x="313.4" y="75.7">A5</text>
<text x="264.2" y="79.8">CN5_5</text>
<text x="264.2" y="82.3">CN5_6</text>
<text x="270.3" y="78.2">D11</text>
<text x="270.3" y="80.7">D12</text>
<text x="270.3" y="83.3">D13</text>
<text x="209.1" y="89.9">CN7_16</text>
<text x="263.7" y="87.4">CN5_10</text>
<text x="264.2" y="84.8">CN5_9</text>
<text x="270.3" y="88.4">D15</text>
<text x="270.3" y="85.8">D14</text>
<text x="307.4" y="84.8">CN9_1</text>
<text x="307.4" y="87.4">CN9_2</text>
<text x="313.4" y="85.8">D0</text>
<text x="313.4" y="88.4">D1</text>
<text x="200.4" y="90.9">CN7_+3V3</text>
<text x="201.4" y="93.4">CN7_+5V</text>
<text x="205.5" y="96">E5V</text>
<text x="209.1" y="92.5">CN7_18</text>
<text x="209.6" y="95">CN7_6</text>
<text x="281.4" y="93.4">CN5_GND</text>
<text x="289.6" y="92.5">CN5_7</text>
<text x="307.4" y="92.5">CN9_3</text>
<text x="307.4" y="95">CN9_4</text>
<text x="313.4" y="93.4">D2</text>
<text x="313.4" y="96">D3</text>
<text x="204.7" y="98.5">VBAT</text>
<text x="205.4" y="101.1">VDD</text>
<text x="209.1" y="97.5">CN7_33</text>
<text x="209.6" y="100.1">CN7_5</text>
<text x="307.4" y="97.5">CN9_5</text>
<text x="307.4" y="100.1">CN9_6</text>
<text x="313.4" y="98.5">D4</text>
<text x="313.4" y="101.1">D5</text>
<text x="168.4" y="107.7">CN7_14</text>
<text x="202" y="103.6">CN7_VIN</text>
<text x="209.1" y="107.7">CN7_12</text>
<text x="209.1" y="102.6">CN7_24</text>
<text x="307.4" y="102.6">CN9_7</text>
<text x="307.4" y="105.2">CN9_8</text>
<text x="313.4" y="103.6">D6</text>
<text x="313.4" y="106.1">D7</text>
<text x="168.9" y="110.2">CN7_7</text>
<text x="175" y="108.7">CN7_RESET</text>
<text x="175" y="111.2">BOOT0</text>
<text x="200.1" y="108.7">CN7_IOREF</text>
<text x="205.3" y="111.2">PD2</text>
<text x="209.6" y="110.2">CN7_4</text>
<text x="168.4" y="115.3">CN7_28</text>
<text x="168.4" y="117.9">CN7_30</text>
<text x="175" y="116.3">PA0</text>
<text x="175" y="118.8">PA1</text>
<text x="205.2" y="116.3">PH0</text>
<text x="205.2" y="118.8">PH1</text>
<text x="209.1" y="115.3">CN7_29</text>
<text x="209.1" y="117.9">CN7_31</text>
<text x="168.4" y="122.9">CN7_13</text>
<text x="168.4" y="125.5">CN7_15</text>
<text x="168.4" y="120.4">CN7_32</text>
<text x="175" y="123.9">PA13</text>
<text x="175" y="121.4">PA4</text>
<text x="168.4" y="128">CN7_17</text>
<text x="175" y="126.5">PA14</text>
<text x="175" y="129">PA15</text>
<text x="168.4" y="135.6">CN7_21</text>
<text x="168.4" y="133.1">CN7_34</text>
<text x="175" y="136.6">PB7</text>
<text x="175" y="134.1">PB0</text>
<text x="168.4" y="143.3">CN7_36</text>
<text x="168.4" y="140.7">CN7_38</text>
<text x="175" y="141.7">PC0/PB8</text>
<text x="168.4" y="145.8">CN7_35</text>
<text x="168.4" y="148.3">CN7_37</text>
<text x="175" y="146.8">PC2</text>
<text x="175" y="144.2">PC1/PB9</text>
<text x="175" y="149.3">PC3</text>
<text x="168.9" y="153.4">CN7_1</text>
<text x="168.9" y="150.9">CN7_2</text>
<text x="168.9" y="156">CN7_3</text>
<text x="175" y="154.4">PC10</text>
<text x="175" y="151.9">PC11</text>
<text x="168.4" y="158.5">CN7_23</text>
<text x="168.4" y="161">CN7_25</text>
<text x="175" y="159.5">PC13</text>
<text x="175" y="156.9">PC12</text>
<text x="209.6" y="161">CN7_8</text>
<text x="168.4" y="163.6">CN7_27</text>
<text x="175" y="162">PC14</text>
<text x="175" y="164.6">PC15</text>
<text x="201.4" y="164.6">CN7_GND</text>
<text x="201.4" y="167.1">CN7_GND</text>
<text x="201.4" y="162">CN7_GND</text>
<text x="209.1" y="163.6">CN7_19</text>
<text x="209.1" y="166.1">CN7_20</text>
<text x="201.4" y="169.6">CN7_GND</text>
<text x="209.1" y="168.7">CN7_22</text>
<text x="199.4" y="184.9">AVDD</text>
<text x="204" y="183.9">CN10_7</text>
<text x="173" y="191.5">CN10_35</text>
<text x="200.3" y="187.4">U5V</text>
<text x="203.5" y="191.5">CN10_34</text>
<text x="204" y="186.4">CN10_8</text>
<text x="173" y="196.6">CN10_11</text>
<text x="173" y="194.1">CN10_37</text>
<text x="180.1" y="197.6">PA5</text>
<text x="180.1" y="192.5">PA2</text>
<text x="180.1" y="195">PA3</text>
<text x="200.2" y="192.5">PC4</text>
<text x="200.2" y="197.6">PC6</text>
<text x="200.2" y="195">PC5</text>
<text x="204" y="196.6">CN10_4</text>
<text x="204" y="194.1">CN10_6</text>
<text x="173" y="199.1">CN10_13</text>
<text x="173" y="201.7">CN10_15</text>
<text x="180.1" y="200.1">PA6</text>
<text x="180.1" y="202.7">PA7</text>
<text x="200.2" y="200.1">PC7</text>
<text x="200.2" y="202.7">PC8</text>
<text x="203.5" y="199.1">CN10_19</text>
<text x="204" y="201.7">CN10_2</text>
<text x="173" y="206.8">CN10_21</text>
<text x="173" y="204.2">CN10_23</text>
<text x="173" y="209.3">CN10_33</text>
<text x="180.1" y="207.7">PA9</text>
<text x="180.1" y="205.2">PA8</text>
<text x="200.2" y="205.2">PC9</text>
<text x="204" y="204.2">CN10_1</text>
<text x="173" y="214.4">CN10_12</text>
<text x="173" y="211.8">CN10_14</text>
<text x="180.1" y="215.4">PA12</text>
<text x="180.1" y="212.8">PA11</text>
<text x="180.1" y="210.3">PA10</text>
<text x="173" y="222">CN10_22</text>
<text x="173" y="219.5">CN10_24</text>
<text x="180.1" y="220.4">PB1</text>
<text x="173" y="227.1">CN10_27</text>
<text x="173" y="224.5">CN10_31</text>
<text x="180.1" y="223">PB2</text>
<text x="180.1" y="225.5">PB3</text>
<text x="173" y="232.2">CN10_17</text>
<text x="173" y="229.6">CN10_29</text>
<text x="180.1" y="233.1">PB6</text>
<text x="180.1" y="228.1">PB4</text>
<text x="180.1" y="230.6">PB5</text>
<text x="173" y="239.8">CN10_25</text>
<text x="173.5" y="234.7">CN10_3</text>
<text x="173.5" y="237.2">CN10_5</text>
<text x="180.1" y="235.7">PB8</text>
<text x="180.1" y="238.2">PB9</text>
<text x="173" y="242.3">CN10_16</text>
<text x="173" y="244.9">CN10_30</text>
<text x="180.1" y="243.3">PB12</text>
<text x="180.1" y="240.8">PB10</text>
<text x="180.1" y="245.8">PB13</text>
<text x="173" y="249.9">CN10_26</text>
<text x="173" y="247.4">CN10_28</text>
<text x="180.1" y="250.9">PB15</text>
<text x="180.1" y="248.4">PB14</text>
<text x="203.5" y="251.2">CN10_32</text>
<text x="195.3" y="256">CN10_GND</text>
<text x="199.2" y="252.2">AGND</text>
<text x="203.5" y="257.6">CN10_20</text>
<text x="204" y="255">CN10_9</text>
<text x="195.3" y="258.5">CN10_GND</text>
</g>
</svg>
